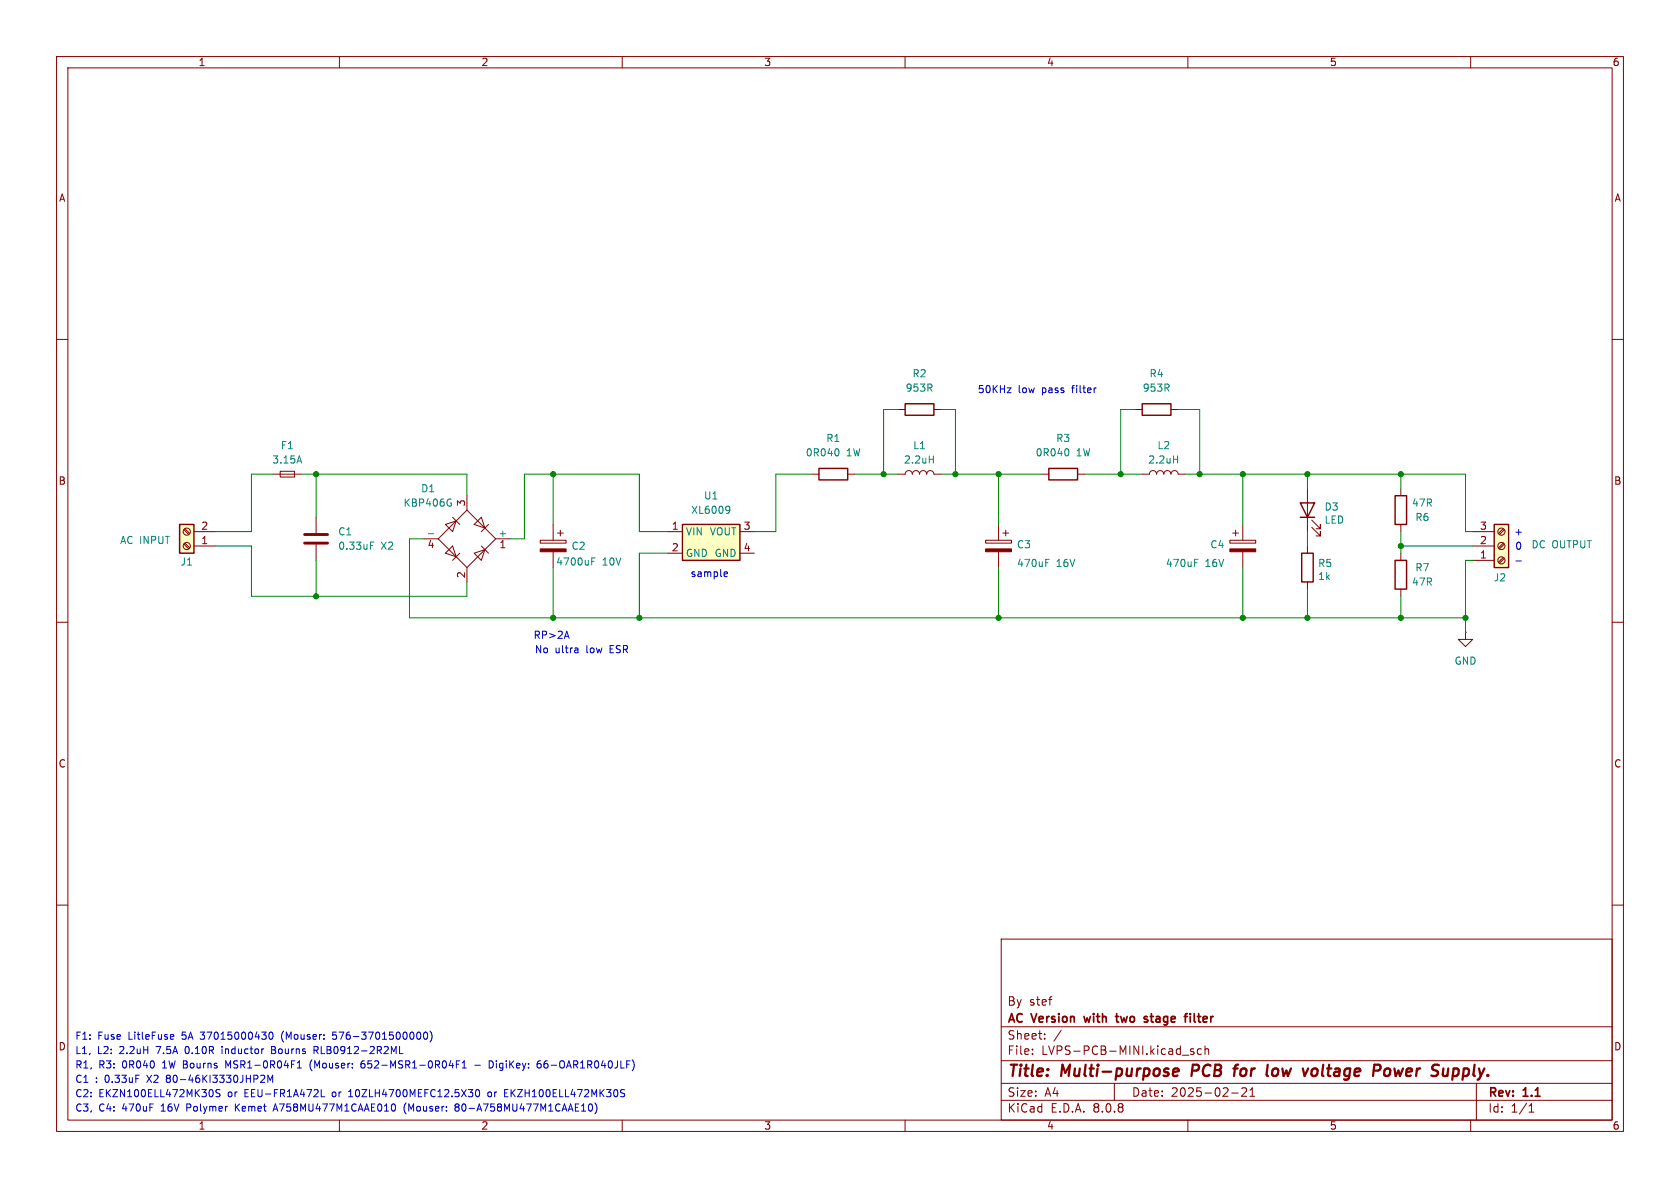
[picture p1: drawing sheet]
<svg xmlns="http://www.w3.org/2000/svg" width="297mm" height="210mm" viewBox="0 0 297 210" stroke-linecap="round" stroke-linejoin="round" font-family="sans-serif">
<g fill="none" stroke="#840000" stroke-width=".18">
<path d="M10 10h277v190h-277zM12 12h273v186h-273zM60 10v2M110 10v2M160 10v2M210 10v2M260 10v2M10 60h2M158.7 72.4h1.3M165.1 72.4h1.3M285 60h2M74.9 95.3h2.6"/>
<path d="M77.5 95.3l5-5.1 5.1 5.1-5.1 5zM78.7 92.7l1.9-.6-.6 1.9zM78.7 97.8l1.3-1.3 .6 1.9zM80 91.4l1.3 1.3M81.3 97.8l-1.3 1.3M82.5 87.6v2.6M83.8 92.7l1.3-1.3 .6 1.9zM83.8 97.8l1.9-.6-.6 1.9zM85.1 96.5l1.3 1.3M86.4 92.7l-1.3 1.3M87.6 95.3h2.6M10 110h2"/>
<path d="M82.5 100.3v2.6M285 110h2M10 160h2M177 166h108v32h-108zM285 160h2M60 198v2M110 198v2M160 198v2M177 194.5h108M177 191.5h108M177 187.5h108M177 181.5h108"/>
<path d="M182.5 186.3v.1M182.5 185.5v.1M184.7 183.6v.1M184.7 182.8v.1M187.6 182.1l-1.3 2M197 191.5v3M209 186.5h1.2M210 198v2M211 185.5l-.3-.1-.2 .2v.2l.5 .2v.3h-.5M212.4 185.5l-.4-.1-.3 .3v.4l.1 .2h.6M213 185.5l.2-.1 .4 .1 .1 .9M213 184.9v1.5"/>
<path d="M217.7 193.2h1.2M219.5 192.4l.6-.1 .2 .1 .1 .3-.9 1.1h.9M221 193.8h.8M221 192.7l.4-.4v1.5M260 198v2M261 191.5v6.5M270.3 196.6h.9M270.3 195.5l.4-.4v1.5"/>
</g>
<path d="M207.4 189.5l1-.1-.1-.4-.2-.1-.5 .1-.3 .9 .3 .3 .6-.1M210.9 188.2l-.3 2M218 188.9h.8M218.9 188.2l-.4 .1-.1 .2M225.7 188.9a.62 .62 0 0 0-.8 .4v.7a.52 .52 0 0 0 .8 .1M232.1 189a.5 .5 0 0 1 .8 .3v.5a.62 .62 0 0 1-.7 .4M244.9 189.1a.52 .52 0 0 1 .5-.2 .52 .52 0 0 1 .4 .4l-.1 .5a.55 .55 0 0 1-.5 .4 .55 .55 0 0 1-.5-.4zM256.8 190.1l.6 .1M257 188.9l-.3 2M257.6 188.9l-.6 .1" fill="none" stroke="#840000" stroke-width=".4"/>
<path d="M191.6 179.7l.3 1M197.2 179.7h.6M197.4 179.2v1.3l.4 .2M203.3 179.7h.6M210.4 179.2v.1M210.4 179.7v1M211.1 179.2v1.3l.2 .2" fill="none" stroke="#840000" stroke-width=".3"/>
<path d="M160 71.4h5.1v2h-5.1z" fill="none" stroke="#840000" stroke-width=".25"/>
<path d="M75.7 94.3h1M79.4 88.2l.3 .1M79.6 88.9h.2v.5l-.2 .1" fill="none" stroke="#008484" stroke-width=".18"/>
<path d="M264.2 92.7h2.5v7.6h-2.5z" fill="#ffffc2"/>
<path d="M201.9 71.4h5.1v2h-5.1zM229.9 88.9h2.5l-1.3 2.5zM229.9 91.4h2.5M230.1 97.8h2.1v5.1h-2.1zM246.6 99.1h2.1v5h-2.1zM264.2 92.7h2.5v7.6h-2.5z" fill="none" stroke="#840000" stroke-width=".25"/>
<g fill="none" stroke="#840000" stroke-width=".18">
<path d="M200.7 72.4h1.2M207 72.4h1.3M174.2 95.5h4.6v.5h-4.6zM176.5 92.7v2.8M176.5 97.5v2.8M177.3 94.2h1M177.8 93.7v1M201.9 83.8h1.3a.64 .64 0 0 1 .6-.6 .64 .64 0 0 1 .7 .6 .64 .64 0 0 1 .6-.6 .64 .64 0 0 1 .6 .6 .64 .64 0 0 1 .7-.6 .64 .64 0 0 1 .6 .6 .64 .64 0 0 1 .6-.6 .64 .64 0 0 1 .7 .6h1.2M217.4 95.5h4.6v.5h-4.6zM217.9 94.2h1M218.4 93.7v1M219.7 92.7v2.8"/>
<path d="M219.7 97.5v2.8M231.1 86.4v7.6M231.1 96.5v1.3M231.9 93.2l1.5 1.5v-.7v.7h-.7M231.9 91.9l1.5 1.6v-.8v.8h-.7M247.6 97.8v1.3M260.3 99.1h3.9M260.3 96.5h3.9M260.3 94h3.9M265.8 93.5l-.9 .8M265.8 96l-.9 .9M265.8 98.6l-.9 .8"/>
<path d="M265.9 93.6l-.8 .9M265.9 96.2l-.8 .8M265.9 98.7l-.8 .9M231.1 102.9v1.2M247.6 104.1v1.3"/>
<circle cx="265.4" cy="96.5" r=".63"/>
<circle cx="265.4" cy="94" r=".63"/>
<circle cx="265.4" cy="99.1" r=".63"/>
</g>
<path d="M184.9 99.5h.4M184.9 98.9h.6M207.5 81.2h.7M208.2 80.6v1.3M211.2 99.5h.4M211.2 98.9h.6" fill="none" stroke="#008484" stroke-width=".18"/>
<g fill="#840000" stroke="#840000" stroke-width=".18">
<path d="M174.2 97h4.6v.5h-4.6z"/>
<path d="M217.4 97h4.6v.5h-4.6z"/>
</g>
<path d="M31.7 92.7h2.6v5.1h-2.6z" fill="#ffffc2"/>
<path d="M31.7 92.7h2.6v5.1h-2.6z" fill="none" stroke="#840000" stroke-width=".25"/>
<g fill="none" stroke="#840000" stroke-width=".18">
<path d="M32.5 93.6l.9 .9M32.5 96.2l.9 .8M32.7 93.5l.9 .8M32.7 96l.9 .9M34.3 96.5h3.8M34.3 94h3.8M55.9 91.4v2.8M55.9 96.3v2.8M95.5 95.5h4.6v.5h-4.6zM97.8 92.7v2.8M97.8 97.5v2.8M98.6 94.2h1"/>
<path d="M99.1 93.7v1M158.7 83.8h1.3a.64 .64 0 0 1 .7-.6 .64 .64 0 0 1 .6 .6 .64 .64 0 0 1 .6-.6 .64 .64 0 0 1 .7 .6 .64 .64 0 0 1 .6-.6 .64 .64 0 0 1 .6 .6 .64 .64 0 0 1 .7-.6 .64 .64 0 0 1 .6 .6h1.3"/>
<circle cx="33" cy="96.5" r=".63"/>
<circle cx="33" cy="94" r=".63"/>
</g>
<path d="M65.5 96.4h.4M65.5 95.8h.6M104.6 99.2h.4M104.6 98.6h.6M164.3 81.2h.7M165 80.6v1.3" fill="none" stroke="#008484" stroke-width=".18"/>
<path d="M95.5 97h4.6v.5h-4.6z" fill="#840000" stroke="#840000" stroke-width=".18"/>
<path d="M53.8 96h4.1M53.8 94.5h4.1" fill="none" stroke="#840000" stroke-width=".51"/>
<path d="M120.6 92.7h10.2v6.4h-10.2z" fill="#ffffc2"/>
<path d="M120.6 92.7h10.2v6.4h-10.2zM144.8 82.8h5.1v2h-5.1zM185.4 82.8h5.1v2h-5.1zM246.6 87.6h2.1v5.1h-2.1z" fill="none" stroke="#840000" stroke-width=".25"/>
<g fill="none" stroke="#840000" stroke-width=".18">
<path d="M48.3 83.8h5M49.5 83.3h2.6v1h-2.6zM118.1 94h2.5M118.1 97.8h2.5M130.8 94h2.5M130.8 97.8h2.5M143.5 83.8h1.3M149.9 83.8h1.2M184.1 83.8h1.3M190.5 83.8h1.3M247.6 86.4v1.2M247.6 92.7v1.3"/>
<path d="M259.1 111.8v1.2h1.2l-1.2 1.3-1.3-1.3h1.3M259.1 111.8h.1"/>
</g>
<path d="M148 79.3a.79 .79 0 0 1 0 1.3M188.7 79.3a.79 .79 0 0 1 0 1.3M52.9 80.6l.4 1.3M128.5 89.5l.5 .1a.84 .84 0 0 1-.3 1.1M129 90l-.2 .3h-.3" fill="none" stroke="#008484" stroke-width=".18"/>
<g fill="none" stroke="#0000c2" stroke-width=".18">
<path d="M178.1 68.6h.6l-.6 .8h.6M193.7 68.6h.1M268 99.2h1M99.9 112.5h.6M100.2 111.6l.4 1.3M102.1 114.6l.1 .8M102.2 115.3l-.1 .1M102.2 114.8l-.1 .1M128.2 101.1h.4v.3l-.6 .1M128.6 101.9h-.4M30.3 182.9h.4v.3l-.6 .1M30.7 183.7h-.4"/>
<path d="M37.6 192.7l.1 .4-.1 .7M38.9 192.7l-.5-.1-.2 .1v.4l.6 .2 .1 .3-.3 .3-.4-.1M39.3 185v.1M39.3 185.4v.9M40.3 188.4l-.4-.9v1.3M41.6 195.1v1.3M42.3 195.1l-.7 .8M46.3 190.1h.4l.1 .3-.8 .9h.8M47.4 191.3v-1.2l.4 .9 .4-.9v1.2M47.7 182.5l.1-.1a.68 .68 0 0 1 .5 .7 .68 .68 0 0 1-.5 .6 .84 .84 0 0 1-.1-1.2zM48 185.6h.4M48.4 196.1h.6"/>
<path d="M48.4 185h-.4v1.3h.5M48.7 195.1l-.4 1.3M49.9 182.6l-.1 .5 .1 .7M52.6 188.8h.7M52.6 187.9l.3-.4v1.3M55.2 187.3a1.46 1.46 0 0 0 0 2M55.8 185.7l.4 .6M56.1 185h-.6v1.3M56.1 185.6l-.6 .1M56.8 192.6v1.3h.6M58.8 183.6l.5 .1M59.5 182.4h-.7v.7l.5-.2"/>
<path d="M61.6 193.9h.8M61.9 192.8l-.3 .2M64.4 187.5l-.4 .1a.86 .86 0 0 0 0 1.2l.4-.1M64.4 188.1l-.4-.1-.2 .3M69.9 195.4v.8M70.6 186.3h.6M71.8 195a1.46 1.46 0 0 0 0 1.9M74.1 182.4a.79 .79 0 0 1 0 1.3M75.1 182.5l.1-.1a.68 .68 0 0 1 .4 .7 .68 .68 0 0 1-.4 .6 .84 .84 0 0 1-.1-1.2zM76 182.3a1.46 1.46 0 0 1 0 1.9M80.7 188.1h.4M80.7 195.7l-.3-.3 .3-.3h.2l.3 .3-.3 .3"/>
<path d="M80.7 195.7l-.3 .2 .1 .4 .2 .1h.3l.2-.2v-.3l-.3-.2M80.7 195.7h.2M81.3 187.5h-.6v1.3M81.7 188.8h.7M81.7 187.9l.4-.4v1.3M83.9 188.3h1M84.2 192.7l.2-.1a.68 .68 0 0 1 .4 .6 .68 .68 0 0 1-.4 .7 .84 .84 0 0 1-.2-1.2zM86.5 187.5a.64 .64 0 0 1 .7 .7 .64 .64 0 0 1-.7 .6zM86.7 193l-.3 .1-.2 .2 .1 .5 .4 .1M89.2 193.9h.6M89.2 192.6h.6M89.2 193.2h.4"/>
<path d="M95 188.3l.2-.3h.2l.3 .3v.3l-.3 .2-.3-.1-.1-.1M95.6 187.5l-.4 .1-.2 .5M104.3 195.1a.68 .68 0 0 1 .5 .7 .68 .68 0 0 1-.5 .6M105.2 195a1.46 1.46 0 0 1 0 1.9M110.3 192.6l.1 .1M110.3 193.3l.1 .2-.1 .3"/>
</g>
<g fill="none" stroke="#008400" stroke-width=".18">
<path d="M158.7 72.4h-2.5v11.4M166.4 72.4h2.5v11.4M200.7 72.4h-2.6v11.4M208.3 72.4h3.8v11.4M38.1 96.5h6.3v8.9h38.1v-2.5M48.3 83.8h-3.9v10.2h-6.3M53.3 83.8h29.2v3.8M55.9 83.8v7.6M55.9 99.1v6.3M74.9 95.3h-2.5v13.9h186.7M97.8 83.8v8.9M118.1 94h-5.1v-10.2h-20.3v11.5h-2.5"/>
<path d="M118.1 97.8h-5.1v11.4M143.5 83.8h-6.3v10.2h-3.9M151.1 83.8h7.6M166.4 83.8h17.7M176.5 83.8v8.9M191.8 83.8h10.1M209.5 83.8h49.6v10.2h1.2M219.7 83.8v8.9M231.1 83.8v2.6M231.1 94v2.5M247.6 96.5h12.7M247.6 83.8v2.6"/>
<path d="M247.6 94v3.8M260.3 99.1h-1.2v12.7M97.8 100.3v8.9M176.5 100.3v8.9M219.7 100.3v8.9M231.1 104.1v5.1M247.6 105.4v3.8"/>
</g>
<g fill="#008400" stroke="#008400" stroke-width=".18">
<circle cx="212.1" cy="83.8" r=".46"/>
<circle cx="219.7" cy="83.8" r=".46"/>
<circle cx="219.7" cy="109.2" r=".46"/>
<circle cx="198.1" cy="83.8" r=".46"/>
<circle cx="176.5" cy="83.8" r=".46"/>
<circle cx="176.5" cy="109.2" r=".46"/>
<circle cx="168.9" cy="83.8" r=".46"/>
<circle cx="156.2" cy="83.8" r=".46"/>
<circle cx="97.8" cy="109.2" r=".46"/>
<circle cx="113" cy="109.2" r=".46"/>
<circle cx="55.9" cy="83.8" r=".46"/>
<circle cx="97.8" cy="83.8" r=".46"/>
<circle cx="55.9" cy="105.4" r=".46"/>
<circle cx="231.1" cy="83.8" r=".46"/>
<circle cx="247.6" cy="83.8" r=".46"/>
<circle cx="231.1" cy="109.2" r=".46"/>
<circle cx="247.6" cy="109.2" r=".46"/>
<circle cx="259.1" cy="109.2" r=".46"/>
<circle cx="247.6" cy="96.5" r=".46"/>
</g>
<g font-size="2.8" fill="#840000">
<text x="178" y="190.9">Title:</text>
<text x="187.7" y="190.9">Multi-purpose</text>
<text x="211.5" y="190.9">PCB</text>
<text x="219.8" y="190.9">for</text>
<text x="226.3" y="190.9">low</text>
<text x="233.6" y="190.9">voltage</text>
<text x="246.8" y="190.9">Power</text>
<text x="258" y="190.9">Supply.</text>
</g>
<g font-size="2.1" fill="#840000">
<text x="178" y="178">By</text>
<text x="181.9" y="178">stef</text>
<text x="178" y="184">Sheet:</text>
<text x="178" y="181.2">AC</text>
<text x="182.5" y="181.2">Version</text>
<text x="192.4" y="181.2">with</text>
<text x="198.7" y="181.2">two</text>
<text x="204.2" y="181.2">stage</text>
<text x="212" y="181.2">filter</text>
<text x="178" y="186.7">File:</text>
<text x="184.1" y="186.7">LVPS-PCB-MINI.kicad_sch</text>
<text x="178" y="196.9">KiCad</text>
<text x="178" y="194.1">Size:</text>
<text x="184.7" y="194.1">A4</text>
<text x="185.7" y="196.9">E.D.A.</text>
<text x="193.3" y="196.9">8.0.8</text>
<text x="200" y="194.1">Date:</text>
<text x="207" y="194.1">2025-02-21</text>
<text x="263" y="194.3">Rev:</text>
<text x="263" y="196.9">Id:</text>
<text x="267.1" y="196.9">1/1</text>
<text x="269.4" y="194.3">1.1</text>
</g>
<g font-size="1.8" fill="#840000">
<text x="35" y="11.9">1</text>
<text x="85" y="11.9">2</text>
<text x="135" y="11.9">3</text>
<text x="185" y="11.9">4</text>
<text x="235" y="11.9">5</text>
<text x="285" y="11.9">6</text>
<text x="10.3" y="35.9">A</text>
<text x="285.3" y="35.9">A</text>
<text x="10.3" y="85.9">B</text>
<text x="82.3" y="89.6" transform="rotate(-90 82.3 89.6)">3</text>
<text x="285.3" y="85.9">B</text>
<text x="35.5" y="93.7">2</text>
<text x="118.7" y="93.7">1</text>
<text x="131.4" y="93.7">3</text>
<text x="261.5" y="93.7">3</text>
<text x="35.5" y="96.3">1</text>
<text x="75.5" y="97.2">4</text>
<text x="88.2" y="97.2">1</text>
<text x="118.7" y="97.5">2</text>
<text x="131.4" y="97.5">4</text>
<text x="261.5" y="98.8">1</text>
<text x="261.5" y="96.3">2</text>
<text x="82.3" y="102.3" transform="rotate(-90 82.3 102.3)">2</text>
<text x="10.3" y="135.9">C</text>
<text x="285.3" y="135.9">C</text>
<text x="10.3" y="185.9">D</text>
<text x="285.3" y="185.9">D</text>
<text x="35" y="199.9">1</text>
<text x="85" y="199.9">2</text>
<text x="135" y="199.9">3</text>
<text x="185" y="199.9">4</text>
<text x="235" y="199.9">5</text>
<text x="285" y="199.9">6</text>
</g>
<g font-size="1.8" fill="#008484">
<text x="160" y="69.4">953R</text>
<text x="161.2" y="66.9">R2</text>
<text x="201.9" y="69.4">953R</text>
<text x="203.1" y="66.9">R4</text>
<text x="48" y="82.1">3.15A</text>
<text x="49.5" y="79.6">F1</text>
<text x="142.3" y="80.9">0R040</text>
<text x="146" y="78.3">R1</text>
<text x="149.6" y="80.9">1W</text>
<text x="159.7" y="82.1">2.2uH</text>
<text x="161.3" y="79.6">L1</text>
<text x="183" y="80.9">0R040</text>
<text x="186.6" y="78.3">R3</text>
<text x="190.3" y="80.9">1W</text>
<text x="202.9" y="82.1">2.2uH</text>
<text x="204.5" y="79.6">L2</text>
<text x="71.2" y="89.8">KBP406G</text>
<text x="74.4" y="87.2">D1</text>
<text x="124.4" y="88.5">U1</text>
<text x="249.5" y="89.8">47R</text>
<text x="59.7" y="94.8">C1</text>
<text x="88" y="95">+</text>
<text x="121.2" y="94.8">VIN</text>
<text x="122.1" y="91">XL6009</text>
<text x="125.4" y="94.8">VOUT</text>
<text x="234.1" y="90.5">D3</text>
<text x="234.1" y="92.8">LED</text>
<text x="250.1" y="92.3">R6</text>
<text x="21.1" y="96.4">AC INPUT</text>
<text x="31.8" y="100.2">J1</text>
<text x="59.7" y="97.4">0.33uF</text>
<text x="67.3" y="97.4">X2</text>
<text x="98.2" y="100.2">4700uF</text>
<text x="100.9" y="97.4">C2</text>
<text x="106.5" y="100.2">10V</text>
<text x="121.2" y="98.7">GND GND</text>
<text x="179.7" y="97.1">C3</text>
<text x="179.7" y="100.4">470uF</text>
<text x="186.7" y="100.4">16V</text>
<text x="206" y="100.4">470uF</text>
<text x="213" y="100.4">16V</text>
<text x="213.9" y="97.1">C4</text>
<text x="232.9" y="100.4">R5</text>
<text x="250.1" y="101.2">R7</text>
<text x="270.6" y="97.1">DC OUTPUT</text>
<text x="232.9" y="102.7">1k</text>
<text x="249.5" y="103.7">47R</text>
<text x="264" y="103">J2</text>
<text x="257" y="117.7">GND</text>
</g>
<g font-size="1.8" fill="#0000c2">
<text x="172.8" y="69.7">50KHz</text>
<text x="180" y="69.7">low</text>
<text x="184.3" y="69.7">pass</text>
<text x="189.8" y="69.7">filter</text>
<text x="267.6" y="94.8">+</text>
<text x="267.8" y="97.4">0</text>
<text x="122" y="102.2">sample</text>
<text x="94.2" y="113.1">RP&gt;2A</text>
<text x="94.5" y="115.7">No</text>
<text x="98.1" y="115.7">ultra</text>
<text x="103.7" y="115.7">low</text>
<text x="108.1" y="115.7">ESR</text>
<text x="13.2" y="184">F1:</text>
<text x="17.3" y="184">Fuse</text>
<text x="22.8" y="184">LitleFuse</text>
<text x="32.4" y="184">5A</text>
<text x="35.9" y="184">37015000430</text>
<text x="50.4" y="184">(Mouser:</text>
<text x="59.7" y="184">576-3701500000)</text>
<text x="13.2" y="189.1">R1,</text>
<text x="13.2" y="186.5">L1,</text>
<text x="13.2" y="191.6">C1</text>
<text x="16.9" y="191.6">:</text>
<text x="17.2" y="186.5">L2:</text>
<text x="17.5" y="189.1">R3:</text>
<text x="18.6" y="191.6">0.33uF</text>
<text x="21.2" y="186.5">2.2uH</text>
<text x="21.7" y="189.1">0R040</text>
<text x="26.3" y="191.6">X2</text>
<text x="27.9" y="186.5">7.5A</text>
<text x="29" y="189.1">1W Bourns</text>
<text x="29.9" y="191.6">80-46KI3330JHP2M</text>
<text x="33.2" y="186.5">0.10R</text>
<text x="39.9" y="186.5">inductor</text>
<text x="40.5" y="189.1">MSR1-0R04F1</text>
<text x="48.8" y="186.5">Bourns</text>
<text x="55.6" y="189.1">(Mouser:</text>
<text x="56.5" y="186.5">RLB0912-2R2ML</text>
<text x="64.9" y="189.1">652-MSR1-0R04F1</text>
<text x="87.9" y="189.1">DigiKey:</text>
<text x="96.6" y="189.1">66-OAR1R040JLF)</text>
<text x="13.2" y="196.7">C3,</text>
<text x="13.2" y="194.2">C2:</text>
<text x="17.5" y="196.7">C4:</text>
<text x="17.5" y="194.2">EKZN100ELL472MK30S</text>
<text x="21.7" y="196.7">470uF</text>
<text x="28.8" y="196.7">16V</text>
<text x="33.4" y="196.7">Polymer</text>
<text x="40.4" y="194.2">or</text>
<text x="42.2" y="196.7">Kemet</text>
<text x="43.5" y="194.2">EEU-FR1A472L</text>
<text x="49.3" y="196.7">A758MU477M1CAAE010</text>
<text x="59.2" y="194.2">or</text>
<text x="62.3" y="194.2">10ZLH4700MEFC12.5X30</text>
<text x="72.4" y="196.7">(Mouser:</text>
<text x="81.7" y="196.7">80-A758MU477M1CAAE10)</text>
<text x="87.1" y="194.2">or</text>
<text x="90.2" y="194.2">EKZH100ELL472MK30S</text>
</g>
</svg>
